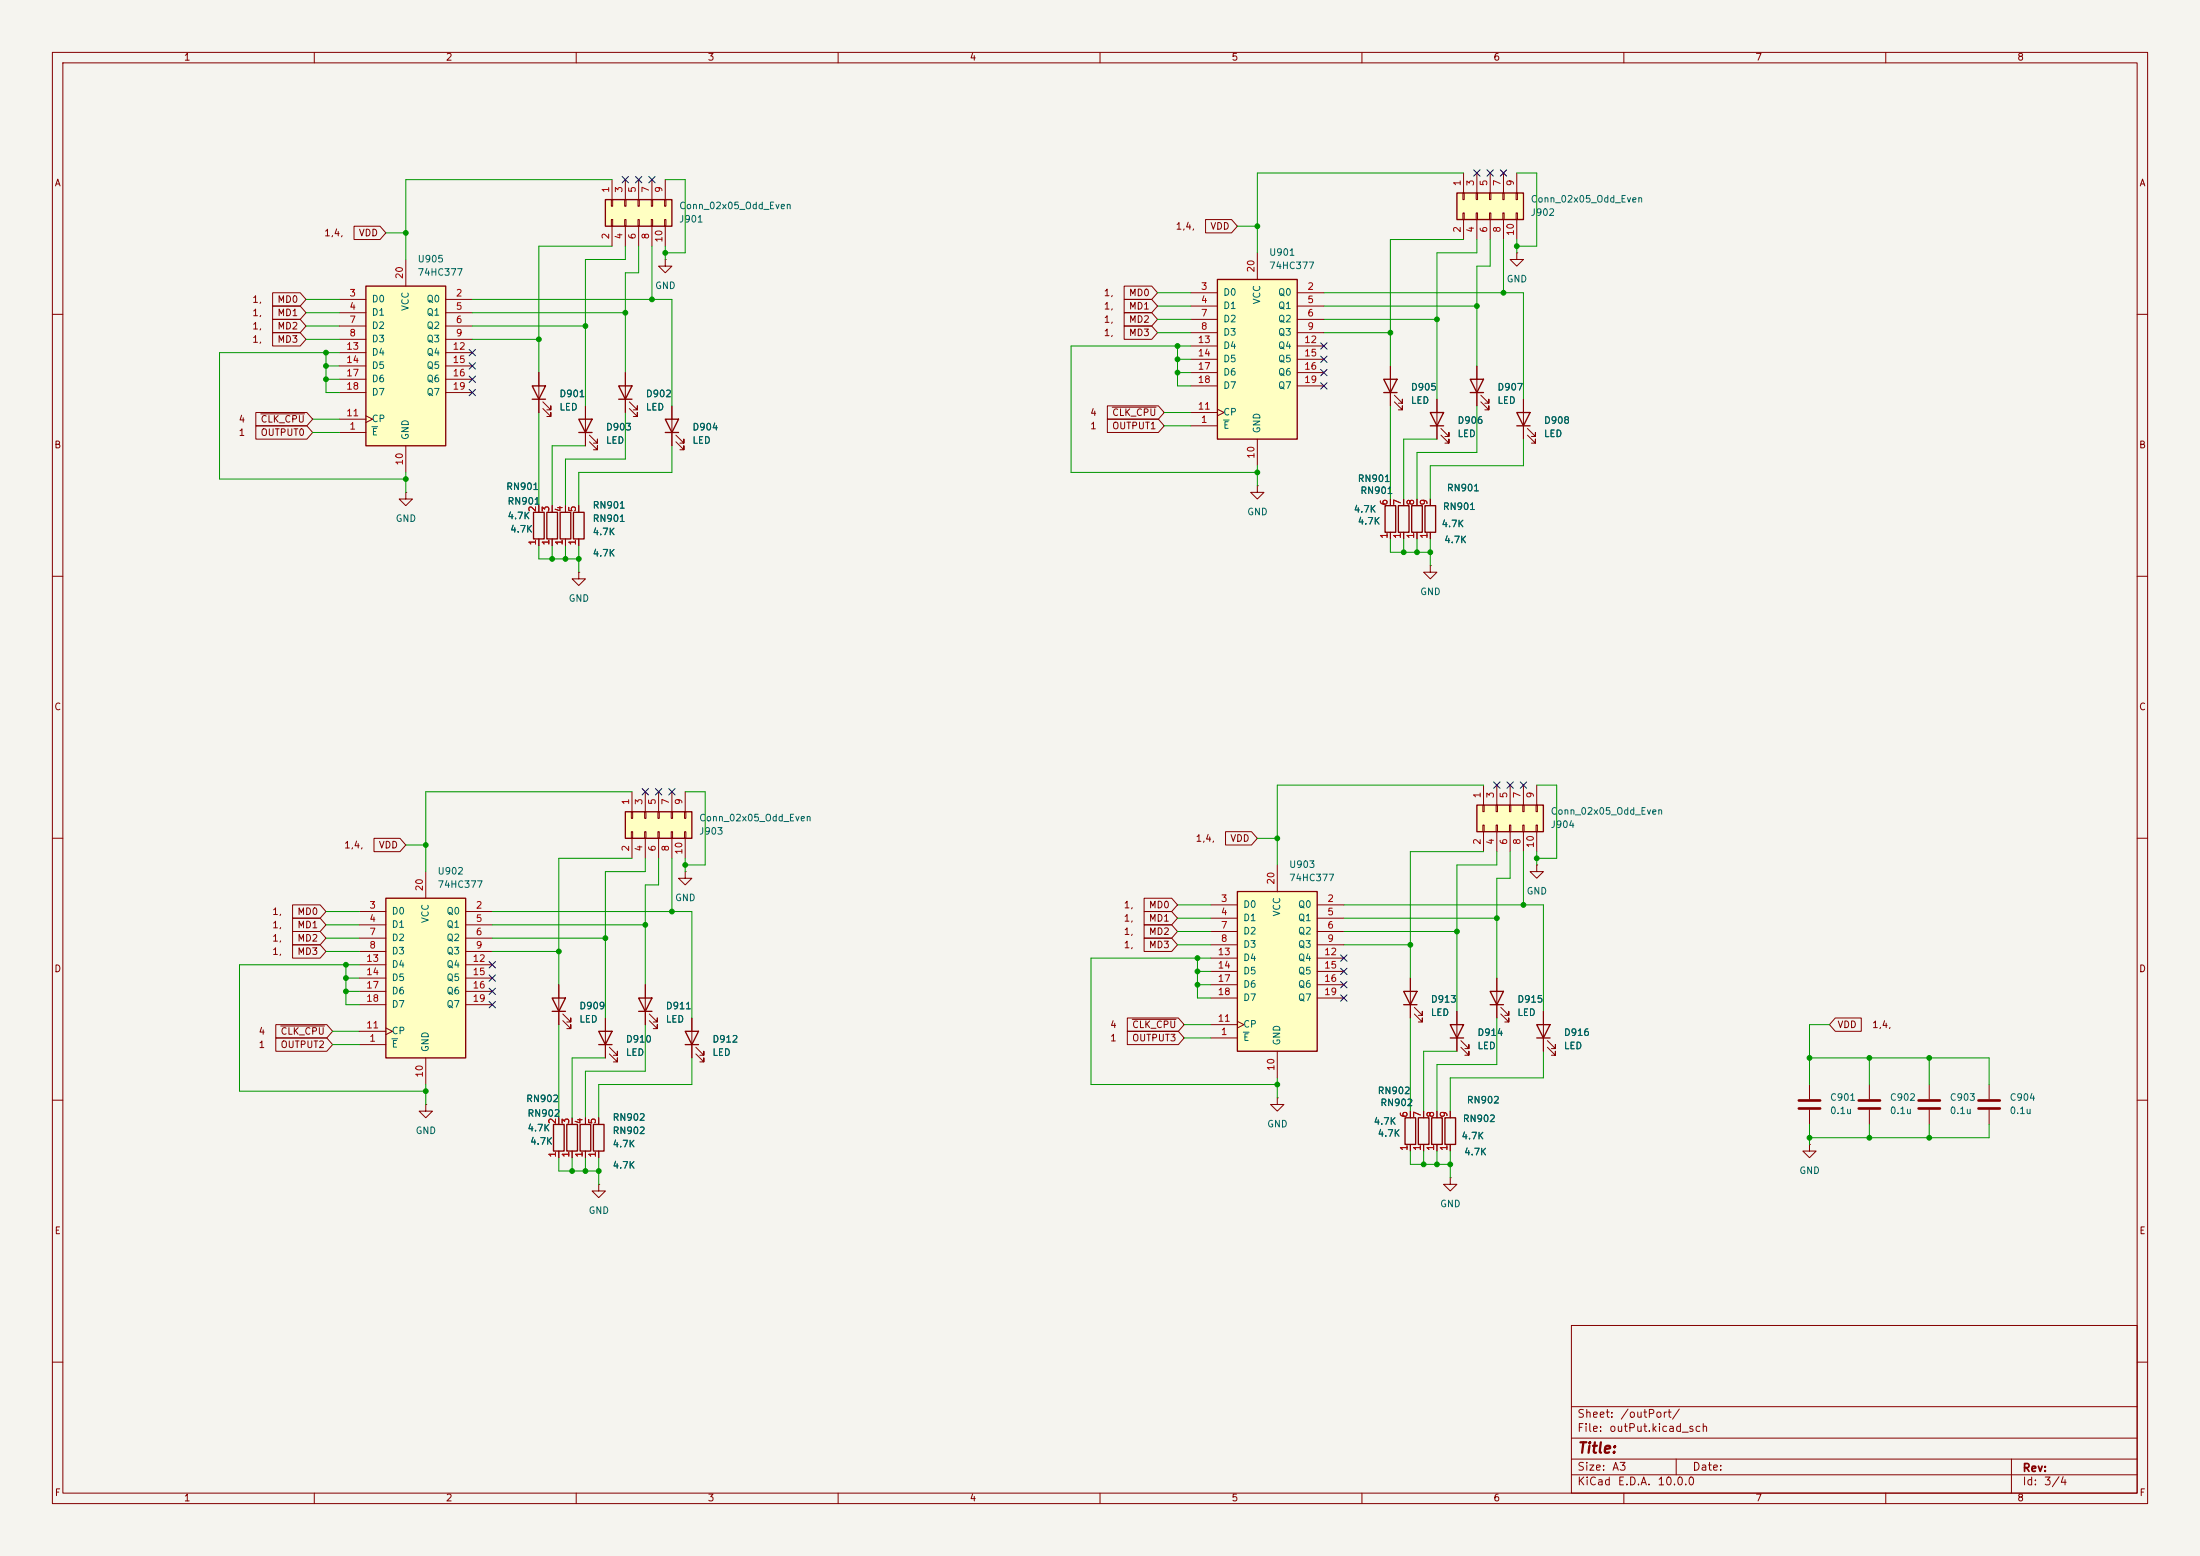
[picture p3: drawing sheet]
<svg xmlns="http://www.w3.org/2000/svg" width="420mm" height="297mm" viewBox="0 0 420 297" stroke-linecap="round" stroke-linejoin="round" font-family="sans-serif">
<path d="M0 0h420v297h-420z" fill="#f5f4ef" stroke="#f5f4ef" stroke-width=".19"/>
<g fill="none" stroke="#840000" stroke-width=".19">
<path d="M10 10h400v277h-400zM12 12h396v273h-396zM60 10v2M110 10v2M160 10v2M210 10v2M260 10v2M310 10v2M360 10v2M10 60h2M274.3 76.2v7.6M281.9 69.9v7.6"/>
<path d="M282.7 76.7l1.5 1.5v-.7v.7h-.7M282.7 75.4l1.5 1.6v-.8v.8h-.7M290.8 76.2v7.6M408 60h2M102.9 96.5v1.3M105.4 96.5v1.3M240 92.7v1.3h-1.2l1.2 1.3 1.3-1.3h-1.3M240 92.7h.1M270.5 95.3v1.2M273 95.3v1.2M275.1 83.1l1.5 1.5v-.8v.8h-.8M275.1 81.8l1.5 1.5v-.7v.7h-.8"/>
<path d="M291.6 83.1l1.5 1.5v-.8v.8h-.7M291.6 81.8l1.5 1.5v-.7v.7h-.7M10 110h2M102.9 102.9v1.2M105.4 102.9v1.2M270.5 101.6v1.3M273 101.6v1.3M408 110h2M10 160h2M408 160h2M293.4 165.1v1.3h-1.3l1.3 1.2 1.2-1.2h-1.2M293.4 165.1h.1"/>
<path d="M269.2 186.7v7.6M270 193.5l1.5 1.6v-.8v.8h-.7M270 192.3l1.5 1.5v-.8v.8h-.7M10 210h2M81.3 210.8v1.3h-1.3l1.3 1.3 1.2-1.3h-1.2M81.3 210.8h.1M269.2 212.1v1.3M269.2 218.4v1.3M271.8 212.1v1.3M271.8 218.4v1.3M345.4 207v2.8M345.4 211.8v2.8"/>
<path d="M379.7 207v2.8M379.7 211.8v2.8M408 210h2M300 253h108v32h-108zM10 260h2M300 278.5h108M300 274.5h108M300 268.5h108M320 278.5v3M384 278.5v6.5M408 260h2M60 285v2"/>
<path d="M110 285v2M160 285v2M210 285v2M260 285v2M300 281.5h108M310 285v2M360 285v2"/>
</g>
<path d="M343.4 211.6h4.1M343.4 210.1h4.1M377.7 211.6h4.1M377.7 210.1h4.1" fill="none" stroke="#840000" stroke-width=".51"/>
<g fill="none" stroke="#840000" stroke-width=".25">
<path d="M273 78.7h2.6l-1.3 2.6zM280.7 72.4h2.5l-1.3 2.5zM280.7 74.9h2.5M289.6 78.7h2.5l-1.3 2.6zM101.9 97.8h2v5.1h-2zM104.4 97.8h2v5.1h-2zM269.5 96.5h2v5.1h-2zM272 96.5h2.1v5.1h-2.1zM273 81.3h2.6M289.6 81.3h2.5M268 189.2h2.5l-1.3 2.6zM268 191.8h2.5"/>
<path d="M268.2 213.4h2.1v5h-2.1zM270.8 213.4h2v5h-2z"/>
</g>
<path d="M236.2 170.2h15.3v30.5h-15.3z" fill="#ffffc2"/>
<path d="M236.2 170.2h15.3v30.5h-15.3z" fill="none" stroke="#840000" stroke-width=".25"/>
<g fill="none" stroke="#840000" stroke-width=".19">
<path d="M231.1 172.7h5.1M231.1 175.3h5.1M231.1 177.8h5.1M243.8 165.1v5.1M251.5 172.7h5M251.5 175.3h5M251.5 177.8h5M231.1 198.1h5.1M231.1 180.3h5.1M231.1 195.6h5.1M231.1 182.9h5.1M231.1 185.4h5.1"/>
<path d="M231.1 188h5.1M231.1 190.5h5.1M236.2 194.9l1.3 .7-1.3 .6M251.5 180.3h5M251.5 182.9h5M251.5 185.4h5M251.5 188h5M251.5 190.5h5M243.8 209.6v1.2h-1.2l1.2 1.3 1.3-1.3h-1.3M243.8 209.6h.1M243.8 200.7v5"/>
</g>
<path d="M237.4 197h1.1" fill="none" stroke="#006464" stroke-width=".19"/>
<path d="M232.4 53.3h15.2v30.5h-15.2z" fill="#ffffc2"/>
<path d="M232.4 53.3h15.2v30.5h-15.2z" fill="none" stroke="#840000" stroke-width=".25"/>
<g fill="none" stroke="#840000" stroke-width=".19">
<path d="M227.3 55.9h5.1M227.3 58.4h5.1M240 48.3v5M247.6 55.9h5.1M247.6 58.4h5.1M227.3 61h5.1M227.3 63.5h5.1M227.3 78.7h5.1M227.3 66h5.1M227.3 68.6h5.1M227.3 71.1h5.1M227.3 73.7h5.1"/>
<path d="M232.4 78.1l1.3 .6-1.3 .7M247.6 61h5.1M247.6 63.5h5.1M247.6 66h5.1M247.6 68.6h5.1M247.6 71.1h5.1M247.6 73.7h5.1M227.3 81.3h5.1M240 83.8v5.1"/>
</g>
<path d="M233.6 80.2h1.1" fill="none" stroke="#006464" stroke-width=".19"/>
<path d="M73.7 171.5h15.2v30.4h-15.2z" fill="#ffffc2"/>
<path d="M264.2 72.4h2.5l-1.3 2.5zM264.2 74.9h2.5M264.4 96.5h2v5.1h-2zM267 96.5h2v5.1h-2zM73.7 171.5h15.2v30.4h-15.2zM130.8 196.9h2.5l-1.2 2.5zM130.8 199.4h2.5M284.5 189.2h2.5l-1.3 2.6zM284.5 191.8h2.5" fill="none" stroke="#840000" stroke-width=".25"/>
<g fill="none" stroke="#840000" stroke-width=".19">
<path d="M127 49.5v1.3h-1.3l1.3 1.3 1.3-1.3h-1.3M127 49.5h.1M289.6 48.3v1.2h-1.3l1.3 1.3 1.2-1.3h-1.2M289.6 48.3h.1M265.4 69.9v7.6M266.2 76.7l1.5 1.5v-.7v.7h-.7M266.2 75.4l1.5 1.6v-.8v.8h-.7M265.4 95.3v1.2M268 95.3v1.2M265.4 101.6v1.3M268 101.6v1.3M68.6 174h5.1"/>
<path d="M68.6 176.5h5.1M68.6 179.1h5.1M81.3 166.4v5.1M88.9 174h5.1M88.9 176.5h5.1M88.9 179.1h5.1M68.6 199.4h5.1M68.6 181.6h5.1M68.6 196.9h5.1M68.6 184.2h5.1M68.6 186.7h5.1M68.6 189.2h5.1"/>
<path d="M68.6 191.8h5.1M73.7 196.2l1.2 .7-1.2 .6M88.9 181.6h5.1M88.9 184.2h5.1M88.9 186.7h5.1M88.9 189.2h5.1M88.9 191.8h5.1M132.1 194.3v7.6M132.8 199.9l1.6 1.5v-.7v.7h-.8M285.7 186.7v7.6M286.5 193.5l1.5 1.6v-.8v.8h-.7M286.5 192.3l1.5 1.5v-.8v.8h-.7"/>
<path d="M81.3 201.9v5.1M132.8 201.2l1.6 1.5v-.8v.8h-.8M356.9 207v2.8M356.9 211.8v2.8"/>
</g>
<path d="M74.8 198.3h1.1" fill="none" stroke="#006464" stroke-width=".19"/>
<path d="M354.8 211.6h4.1M354.8 210.1h4.1" fill="none" stroke="#840000" stroke-width=".51"/>
<path d="M281.9 153.7h12.7v5.1h-12.7z" fill="#ffffc2"/>
<path d="M281.9 153.7h12.7v5.1h-12.7z" fill="none" stroke="#840000" stroke-width=".25"/>
<g fill="none" stroke="#840000" stroke-width=".19">
<path d="M273 108v1.2h-1.2l1.2 1.3 1.3-1.3h-1.3M273 108h.1M283.1 153.7h.2v1.2h-.2zM283.1 157.5h.2v1.3h-.2zM283.2 149.9v3.8M283.2 158.8v3.8M285.6 153.7h.3v1.2h-.3zM285.6 157.5h.3v1.3h-.3zM285.7 149.9v3.8M285.7 158.8v3.8M288.2 153.7h.2v1.2h-.2zM288.2 157.5h.2v1.3h-.2z"/>
<path d="M288.3 149.9v3.8M288.3 158.8v3.8M290.7 153.7h.3v1.2h-.3zM290.7 157.5h.3v1.3h-.3zM290.8 149.9v3.8M290.8 158.8v3.8M293.2 153.7h.3v1.2h-.3zM293.2 157.5h.3v1.3h-.3zM293.4 149.9v3.8M293.4 158.8v3.8"/>
</g>
<path d="M278.1 36.8h12.7v5.1h-12.7z" fill="#ffffc2"/>
<path d="M278.1 36.8h12.7v5.1h-12.7z" fill="none" stroke="#840000" stroke-width=".25"/>
<g fill="none" stroke="#840000" stroke-width=".19">
<path d="M279.3 36.8h.2v1.3h-.2zM279.4 33v3.8M281.8 36.8h.3v1.3h-.3zM281.9 33v3.8M284.4 36.8h.2v1.3h-.2zM284.5 33v3.8M286.9 36.8h.2v1.3h-.2zM287 33v3.8M289.4 36.8h.3v1.3h-.3zM289.6 33v3.8M279.3 40.6h.2v1.3h-.2zM279.4 41.9v3.8"/>
<path d="M281.8 40.6h.3v1.3h-.3zM281.9 41.9v3.8M284.4 40.6h.2v1.3h-.2zM284.5 41.9v3.8M286.9 40.6h.2v1.3h-.2zM287 41.9v3.8M289.4 40.6h.3v1.3h-.3zM289.6 41.9v3.8M276.9 224.8v1.3h-1.3l1.3 1.2 1.2-1.2h-1.2M276.9 224.8h.1"/>
</g>
<path d="M115.6 38.1h12.7v5.1h-12.7z" fill="#ffffc2"/>
<path d="M115.6 38.1h12.7v5.1h-12.7zM293.4 195.6h2.5l-1.3 2.5zM293.4 198.1h2.5" fill="none" stroke="#840000" stroke-width=".25"/>
<g fill="none" stroke="#840000" stroke-width=".19">
<path d="M116.7 38.1h.3v1.3h-.3zM116.8 34.3v3.8M119.3 38.1h.2v1.3h-.2zM119.4 34.3v3.8M121.8 38.1h.2v1.3h-.2zM121.9 34.3v3.8M124.3 38.1h.3v1.3h-.3zM124.5 34.3v3.8M126.9 38.1h.2v1.3h-.2zM127 34.3v3.8M116.7 41.9h.3v1.3h-.3zM116.8 43.2v3.8"/>
<path d="M119.3 41.9h.2v1.3h-.2zM119.4 43.2v3.8M121.8 41.9h.2v1.3h-.2zM121.9 43.2v3.8M124.3 41.9h.3v1.3h-.3zM124.5 43.2v3.8M126.9 41.9h.2v1.3h-.2zM127 43.2v3.8M77.5 94v1.3h-1.3l1.3 1.2 1.2-1.2h-1.2M77.5 94h.1M294.6 193v7.7M295.4 199.9l1.5 1.5v-.7v.7h-.7"/>
<path d="M295.4 198.6l1.5 1.6v-.8v.8h-.7M345.4 218.4v1.3h1.3l-1.3 1.3-1.2-1.3h1.2M345.4 218.4h.1M368.3 207v2.8M368.3 211.8v2.8"/>
</g>
<path d="M366.3 211.6h4M366.3 210.1h4" fill="none" stroke="#840000" stroke-width=".51"/>
<path d="M119.4 154.9h12.7v5.1h-12.7z" fill="#ffffc2"/>
<path d="M119.4 154.9h12.7v5.1h-12.7zM276.9 195.6h2.5l-1.3 2.5zM276.9 198.1h2.5M273.3 213.4h2v5h-2zM275.8 213.4h2.1v5h-2.1z" fill="none" stroke="#840000" stroke-width=".25"/>
<g fill="none" stroke="#840000" stroke-width=".19">
<path d="M120.5 154.9h.3v1.3h-.3zM120.5 158.8h.3v1.2h-.3zM120.6 151.1v3.8M123.1 154.9h.2v1.3h-.2zM123.1 158.8h.2v1.2h-.2zM123.2 151.1v3.8M125.6 154.9h.3v1.3h-.3zM125.6 158.8h.3v1.2h-.3zM125.7 151.1v3.8M128.1 154.9h.3v1.3h-.3zM128.1 158.8h.3v1.2h-.3zM128.3 151.1v3.8"/>
<path d="M130.7 154.9h.2v1.3h-.2zM130.7 158.8h.2v1.2h-.2zM130.8 151.1v3.8M120.6 160v3.8M123.2 160v3.8M125.7 160v3.8M128.3 160v3.8M130.8 160v3.8M278.1 193v7.7M278.9 199.9l1.5 1.5v-.7v.7h-.7M278.9 198.6l1.5 1.6v-.8v.8h-.7M274.3 212.1v1.3"/>
<path d="M274.3 218.4v1.3M276.9 212.1v1.3M276.9 218.4v1.3"/>
</g>
<path d="M69.8 54.6h15.3v30.5h-15.3z" fill="#ffffc2"/>
<g fill="none" stroke="#840000" stroke-width=".25">
<path d="M69.8 54.6h15.3v30.5h-15.3zM101.6 73.7h2.5l-1.2 2.5zM101.6 76.2h2.5M118.1 73.7h2.5l-1.2 2.5zM118.1 76.2h2.5M106.9 97.8h2.1v5.1h-2.1zM109.5 97.8h2v5.1h-2zM110.5 80h2.5l-1.2 2.6zM110.5 82.6h2.5M127 80h2.5l-1.2 2.6zM127 82.6h2.5M105.4 190.5h2.5l-1.2 2.5z"/>
<path d="M105.4 193h2.5M114.3 196.9h2.5l-1.2 2.5zM114.3 199.4h2.5M121.9 190.5h2.6l-1.3 2.5zM121.9 193h2.6M105.7 214.6h2v5.1h-2zM108.2 214.6h2v5.1h-2zM110.7 214.6h2.1v5.1h-2.1zM113.3 214.6h2v5.1h-2z"/>
</g>
<g fill="none" stroke="#840000" stroke-width=".19">
<path d="M52 55.9h5.3l1.1 1.3-1.1 1.2h-5.3zM52 58.4h5.3l1.1 1.3-1.1 1.3h-5.3zM64.8 57.2h5M64.8 59.7h5M67.6 43.2h4.9l1.2 1.3-1.2 1.2h-4.9zM77.5 49.5v5.1M85.1 57.2h5.1M85.1 59.7h5.1M214.6 59.7h5.3l1.1 1.3-1.1 1.2h-5.3zM214.6 57.1h5.3l1.1 1.3-1.1 1.3h-5.3zM214.6 54.6h5.3l1.1 1.3-1.1 1.3h-5.3zM230.1 41.9h5l1.1 1.3-1.1 1.3h-5z"/>
<path d="M48.8 78.7h9.8l1.1 1.3-1.1 1.3h-9.8zM49.8 79h8.3M52 63.5h5.3l1.1 1.3-1.1 1.2h-5.3zM52 61h5.3l1.1 1.2-1.1 1.3h-5.3zM64.8 62.2h5M64.8 64.8h5M64.8 67.3h5M64.8 69.9h5M64.8 72.4h5M64.8 74.9h5M69.8 79.4l1.3 .6-1.3 .6M85.1 62.2h5.1"/>
<path d="M85.1 64.8h5.1M85.1 67.3h5.1M85.1 69.9h5.1M85.1 72.4h5.1M85.1 74.9h5.1M102.9 71.1v7.6M103.6 78l1.6 1.5v-.8v.8h-.8M103.6 76.7l1.6 1.5v-.7v.7h-.8M111.8 77.5v7.6M119.4 71.1v7.6M120.1 78l1.6 1.5v-.8v.8h-.8M120.1 76.7l1.6 1.5v-.7v.7h-.8"/>
<path d="M128.3 77.5v7.6M211.4 77.5h9.7l1.1 1.2-1.1 1.3h-9.7zM212.3 77.7h8.4M214.6 62.2h5.3l1.1 1.3-1.1 1.3h-5.3zM265.4 69.9v2.5M265.4 74.9v2.6M274.3 76.2v2.5M281.9 69.9v2.5M281.9 74.9v2.6M290.8 76.2v2.5M48.8 81.3h9.8l1.1 1.3-1.1 1.2h-9.8zM64.8 82.6h5"/>
<path d="M64.8 80h5M77.5 85.1v5.1M102.9 96.5v1.3M105.4 96.5v1.3M107.9 96.5v1.3M110.5 96.5v1.3M112.5 84.3l1.5 1.6v-.8v.8h-.7M112.5 83.1l1.5 1.5v-.8v.8h-.7M129 84.3l1.6 1.6v-.8v.8h-.8M129 83.1l1.6 1.5v-.8v.8h-.8M211.4 80h9.7l1.1 1.3-1.1 1.3h-9.7zM265.4 95.3v1.2"/>
<path d="M268 95.3v1.2M270.5 95.3v1.2M273 95.3v1.2M274.3 81.3v2.5M290.8 81.3v2.5M102.9 102.9v1.2M105.4 102.9v1.2M107.9 102.9v1.2M110.5 109.2v1.3h-1.3l1.3 1.3 1.3-1.3h-1.3M110.5 109.2h.1M110.5 102.9v1.2M265.4 101.6v1.3"/>
<path d="M268 101.6v1.3M270.5 101.6v1.3M273 101.6v1.3M234 158.7h4.9l1.1 1.3-1.1 1.3h-4.9zM55.9 177.8h5.2l1.1 1.3-1.1 1.2h-5.2zM55.9 172.7h5.2l1.1 1.3-1.1 1.3h-5.2zM55.9 175.3h5.2l1.1 1.2-1.1 1.3h-5.2zM71.4 160h5l1.1 1.3-1.1 1.3h-5zM130.8 166.4v1.2h-1.3l1.3 1.3 1.3-1.3h-1.3M130.8 166.4h.1M218.4 171.4h5.3l1.1 1.3-1.1 1.3h-5.3zM218.4 179.1h5.3l1.1 1.2-1.1 1.3h-5.3z"/>
<path d="M218.4 174h5.3l1.1 1.3-1.1 1.2h-5.3zM218.4 176.5h5.3l1.1 1.3-1.1 1.3h-5.3zM52.6 198.1h9.8l1.1 1.3-1.1 1.3h-9.8zM52.6 195.6h9.8l1.1 1.3-1.1 1.2h-9.8zM53.6 195.8h8.3M55.9 180.3h5.2l1.1 1.3-1.1 1.3h-5.2zM106.7 188v7.6M107.4 194.8l1.6 1.5v-.7v.7h-.8M107.4 193.5l1.6 1.6v-.8v.8h-.8M115.6 194.3v7.6M116.3 199.9l1.6 1.5v-.7v.7h-.8M123.2 188v7.6"/>
<path d="M124 194.8l1.5 1.5v-.7v.7h-.8M124 193.5l1.5 1.6v-.8v.8h-.8M132.1 194.3v2.6M132.1 199.4v2.5M215.2 196.8h9.7l1.2 1.3-1.2 1.3h-9.7zM215.2 194.3h9.7l1.2 1.3-1.2 1.3h-9.7zM216.1 194.6h8.4M269.2 186.7v2.5M269.2 191.8v2.5M278.1 193v2.6M278.1 198.1v2.6M285.7 186.7v2.5"/>
<path d="M285.7 191.8v2.5M294.6 193v2.6M294.6 198.1v2.6M350.4 194.3h4.9v2.6h-4.9l-1.2-1.3zM106.7 213.4v1.2M106.7 219.7v1.3M109.2 213.4v1.2M109.2 219.7v1.3M111.8 213.4v1.2M111.8 219.7v1.3M114.3 213.4v1.2M114.3 219.7v1.3"/>
<path d="M116.3 201.2l1.6 1.5v-.8v.8h-.8M269.2 212.1v1.3M269.2 218.4v1.3M271.8 212.1v1.3M271.8 218.4v1.3M274.3 212.1v1.3M274.3 218.4v1.3M276.9 212.1v1.3M276.9 218.4v1.3M114.3 226.1v1.2h-1.3l1.3 1.3 1.3-1.3h-1.3M114.3 226.1h.1"/>
</g>
<path d="M71 81.4h1.1" fill="none" stroke="#006464" stroke-width=".19"/>
<g fill="none" stroke="#009600" stroke-width=".19">
<path d="M116.8 34.3h-39.3v15.2M127 34.3h3.8v14h-3.8M279.4 33h-39.4v15.3M289.6 33h3.8v14h-3.8M58.4 57.2h6.4M58.4 59.7h6.4M73.7 44.5h3.8M90.2 57.2h38.1v20.3M90.2 59.7h29.2M116.8 47h-13.9v24.1M119.4 47v2.5h-7.6v28M121.9 47v5.1h-2.5v19"/>
<path d="M124.5 47v10.2M127 47v2.5M221 55.9h6.3M221 58.4h6.3M236.2 43.2h3.8M252.7 55.9h38.1v20.3M252.7 58.4h29.2M279.4 45.7h-14v24.2M281.9 45.7v2.6h-7.6v27.9M284.5 45.7v5.1h-2.6v19.1M287 45.7v10.2M289.6 45.7v2.6"/>
<path d="M58.4 62.2h6.4M58.4 64.8h6.4M62.2 67.3v7.6h2.6M62.2 72.4h2.6M62.2 69.9h2.6M64.8 67.3h-22.9v24.1h35.6M90.2 62.2h21.6M90.2 64.8h12.7M102.9 78.7v17.8M119.4 78.7v8.9h-11.5v8.9M221 61h6.3M221 63.5h6.3"/>
<path d="M222.2 78.7h5.1M224.8 66v7.7h2.5M224.8 68.6h2.5M224.8 71.1h2.5M227.3 66h-22.8v24.2h35.5M252.7 61h21.6M252.7 63.5h12.7M265.4 77.5v17.8M281.9 77.5v8.9h-11.4v8.9M59.7 80h5.1M59.7 82.6h5.1M77.5 90.2v3.8"/>
<path d="M111.8 85.1h-6.4v11.4M128.3 85.1v5.1h-17.8v6.3M222.2 81.3h5.1M240 88.9v3.8M274.3 83.8h-6.3v11.5M290.8 83.8v5.1h-17.8v6.4M102.9 104.1v2.6h7.6M105.4 104.1v2.6M107.9 104.1v2.6M110.5 104.1v5.1M265.4 102.9v2.5h7.6M268 102.9v2.5"/>
<path d="M270.5 102.9v2.5M273 102.9v5.1M120.6 151.1h-39.3v15.3M130.8 151.1h3.8v14h-3.8M283.2 149.9h-39.4v15.2M293.4 149.9h3.8v13.9h-3.8M62.2 174h6.4M62.2 176.5h6.4M62.2 179.1h6.4M77.5 161.3h3.8M94 174h38.1v20.3M94 176.5h29.2"/>
<path d="M94 179.1h21.6M120.6 163.8h-13.9v24.2M123.2 163.8v2.6h-7.6v27.9M125.7 163.8v5.1h-2.5v19.1M128.3 163.8v10.2M130.8 163.8v2.6M224.8 175.3h6.3M224.8 177.8h6.3M224.8 172.7h6.3M240 160h3.8M256.5 175.3h29.2M256.5 177.8h21.6"/>
<path d="M256.5 172.7h38.1v20.3M283.2 162.6h-14v24.1M285.7 162.6v2.5h-7.6v27.9M288.3 162.6v5h-2.6v19.1M290.8 162.6v10.1M293.4 162.6v2.5M62.2 181.6h6.4M63.5 196.9h5.1M63.5 199.4h5.1M66 184.2v7.6h2.6M66 186.7h2.6M66 189.2h2.6"/>
<path d="M68.6 184.2h-22.9v24.1h35.6M94 181.6h12.7M106.7 195.6v17.8M123.2 195.6v8.9h-11.4v8.9M224.8 180.3h6.3M226.1 195.6h5M226.1 198.1h5M228.6 182.9v7.6h2.5M228.6 188h2.5M228.6 185.4h2.5M231.1 182.9h-22.8v24.1h35.5M256.5 180.3h12.7"/>
<path d="M269.2 194.3v17.8M285.7 194.3v8.9h-11.4v8.9M349.2 195.6h-3.8v11.4M81.3 207v3.8M115.6 201.9h-6.4v11.5M132.1 201.9v5.1h-17.8v6.4M243.8 205.7v3.9M269.2 219.7v2.5h7.7M271.8 219.7v2.5M274.3 219.7v2.5M276.9 219.7v5.1M278.1 200.7h-6.3v11.4"/>
<path d="M294.6 200.7v5h-17.7v6.4M345.4 214.6v3.8M345.4 201.9h34.3v5.1M356.9 201.9v5.1M356.9 214.6v2.6M368.3 201.9v5.1M368.3 214.6v2.6M379.7 214.6v2.6h-34.3M106.7 221v2.5h7.6M109.2 221v2.5M111.8 221v2.5M114.3 221v5.1"/>
</g>
<g fill="none" stroke="#000084" stroke-width=".19">
<path d="M118.8 33.7l1.2 1.2M120 33.7l-1.2 1.2M121.3 33.7l1.2 1.2M122.5 33.7l-1.2 1.2M123.9 33.7l1.2 1.2M125.1 33.7l-1.2 1.2M281.3 32.4l1.2 1.2M282.5 32.4l-1.2 1.2M283.9 32.4l1.2 1.2M285.1 32.4l-1.2 1.2M286.4 32.4l1.2 1.2M287.6 32.4l-1.2 1.2"/>
<path d="M89.6 66.7l1.2 1.2M89.6 74.3l1.2 1.2M89.6 71.8l1.2 1.2M89.6 69.2l1.2 1.3M90.8 66.7l-1.2 1.2M90.8 74.3l-1.2 1.2M90.8 71.8l-1.2 1.2M90.8 69.2l-1.2 1.3M252.1 73.1l1.2 1.2M252.1 65.4l1.2 1.2M252.1 68l1.2 1.2M252.1 70.5l1.2 1.2"/>
<path d="M253.3 73.1l-1.2 1.2M253.3 65.4l-1.2 1.2M253.3 68l-1.2 1.2M253.3 70.5l-1.2 1.2M122.6 150.5l1.2 1.2M123.8 150.5l-1.2 1.2M125.1 150.5l1.2 1.2M126.3 150.5l-1.2 1.2M127.7 150.5l1.2 1.2M128.9 150.5l-1.2 1.2M285.1 149.3l1.3 1.2M286.4 149.3l-1.3 1.2"/>
<path d="M287.7 149.3l1.2 1.2M288.9 149.3l-1.2 1.2M290.2 149.3l1.2 1.2M291.4 149.3l-1.2 1.2M93.4 191.2l1.2 1.2M93.4 183.5l1.2 1.3M93.4 186.1l1.2 1.2M93.4 188.6l1.2 1.2M94.6 191.2l-1.2 1.2M94.6 183.5l-1.2 1.3M94.6 186.1l-1.2 1.2M94.6 188.6l-1.2 1.2"/>
<path d="M255.9 189.9l1.2 1.2M255.9 182.3l1.2 1.2M255.9 187.4l1.2 1.2M255.9 184.8l1.2 1.2M257.1 189.9l-1.2 1.2M257.1 182.3l-1.2 1.2M257.1 187.4l-1.2 1.2M257.1 184.8l-1.2 1.2"/>
</g>
<g fill="#009600" stroke="#009600" stroke-width=".19">
<circle cx="270.5" cy="105.4" r=".46"/>
<circle cx="268" cy="105.4" r=".46"/>
<circle cx="265.4" cy="63.5" r=".46"/>
<circle cx="240" cy="90.2" r=".46"/>
<circle cx="273" cy="105.4" r=".46"/>
<circle cx="290.8" cy="172.7" r=".46"/>
<circle cx="269.2" cy="180.3" r=".46"/>
<circle cx="278.1" cy="177.8" r=".46"/>
<circle cx="243.8" cy="207" r=".46"/>
<circle cx="285.7" cy="175.3" r=".46"/>
<circle cx="293.4" cy="163.8" r=".46"/>
<circle cx="271.8" cy="222.2" r=".46"/>
<circle cx="274.3" cy="222.2" r=".46"/>
<circle cx="276.9" cy="222.2" r=".46"/>
<circle cx="240" cy="43.2" r=".46"/>
<circle cx="289.6" cy="47" r=".46"/>
<circle cx="281.9" cy="58.4" r=".46"/>
<circle cx="287" cy="55.9" r=".46"/>
<circle cx="274.3" cy="61" r=".46"/>
<circle cx="356.9" cy="217.2" r=".46"/>
<circle cx="356.9" cy="201.9" r=".46"/>
<circle cx="368.3" cy="217.2" r=".46"/>
<circle cx="368.3" cy="201.9" r=".46"/>
<circle cx="345.4" cy="201.9" r=".46"/>
<circle cx="345.4" cy="217.2" r=".46"/>
<circle cx="107.9" cy="106.7" r=".46"/>
<circle cx="110.5" cy="106.7" r=".46"/>
<circle cx="81.3" cy="161.3" r=".46"/>
<circle cx="105.4" cy="106.7" r=".46"/>
<circle cx="127" cy="48.3" r=".46"/>
<circle cx="77.5" cy="44.5" r=".46"/>
<circle cx="66" cy="186.7" r=".46"/>
<circle cx="66" cy="189.2" r=".46"/>
<circle cx="81.3" cy="208.3" r=".46"/>
<circle cx="66" cy="184.2" r=".46"/>
<circle cx="128.3" cy="174" r=".46"/>
<circle cx="130.8" cy="165.1" r=".46"/>
<circle cx="115.6" cy="179.1" r=".46"/>
<circle cx="123.2" cy="176.5" r=".46"/>
<circle cx="228.6" cy="188" r=".46"/>
<circle cx="77.5" cy="91.4" r=".46"/>
<circle cx="62.2" cy="69.9" r=".46"/>
<circle cx="62.2" cy="72.4" r=".46"/>
<circle cx="62.2" cy="67.3" r=".46"/>
<circle cx="111.8" cy="223.5" r=".46"/>
<circle cx="109.2" cy="223.5" r=".46"/>
<circle cx="106.7" cy="181.6" r=".46"/>
<circle cx="114.3" cy="223.5" r=".46"/>
<circle cx="243.8" cy="160" r=".46"/>
<circle cx="224.8" cy="66" r=".46"/>
<circle cx="228.6" cy="182.9" r=".46"/>
<circle cx="228.6" cy="185.4" r=".46"/>
<circle cx="224.8" cy="68.6" r=".46"/>
<circle cx="224.8" cy="71.1" r=".46"/>
<circle cx="111.8" cy="62.2" r=".46"/>
<circle cx="102.9" cy="64.8" r=".46"/>
<circle cx="124.5" cy="57.2" r=".46"/>
<circle cx="119.4" cy="59.7" r=".46"/>
</g>
<text font-size="2" fill="#840000" x="301" y="277.9">Title:</text>
<g font-size="1.5" fill="#840000">
<text x="301" y="273.7">File:</text>
<text x="301" y="271">Sheet:</text>
<text x="307.1" y="273.7">outPut.kicad_sch</text>
<text x="309.2" y="271">/outPort/</text>
<text x="301" y="281.1">Size:</text>
<text x="307.6" y="281.1">A3</text>
<text x="323" y="281.1">Date:</text>
<text x="386" y="281.3">Rev:</text>
<text x="301" y="283.9">KiCad</text>
<text x="308.7" y="283.9">E.D.A.</text>
<text x="316.3" y="283.9">10.0.0</text>
<text x="386" y="283.9">Id:</text>
<text x="390.1" y="283.9">3/4</text>
</g>
<g font-size="1.3" fill="#840000">
<text x="35" y="11.9">1</text>
<text x="85" y="11.9">2</text>
<text x="135" y="11.9">3</text>
<text x="185" y="11.9">4</text>
<text x="235" y="11.9">5</text>
<text x="285" y="11.9">6</text>
<text x="335" y="11.9">7</text>
<text x="385" y="11.9">8</text>
<text x="10.3" y="35.9">A</text>
<text x="408.3" y="35.9">A</text>
<text x="61.8" y="45.4">1,4,</text>
<text x="68.4" y="45.4">VDD</text>
<text x="224.3" y="44.1">1,4,</text>
<text x="231" y="44.1">VDD</text>
<text x="48.1" y="58.1">1,</text>
<text x="52.9" y="58.1">MD0</text>
<text x="210.6" y="59.4">1,</text>
<text x="210.6" y="56.8">1,</text>
<text x="215.4" y="59.4">MD1</text>
<text x="215.4" y="56.8">MD0</text>
<text x="48.1" y="65.7">1,</text>
<text x="48.1" y="63.2">1,</text>
<text x="48.1" y="60.6">1,</text>
<text x="52.9" y="65.7">MD3</text>
<text x="52.9" y="63.2">MD2</text>
<text x="52.9" y="60.6">MD1</text>
<text x="210.6" y="64.5">1,</text>
<text x="210.6" y="61.9">1,</text>
<text x="215.4" y="64.5">MD3</text>
<text x="215.4" y="61.9">MD2</text>
<text x="45.5" y="81">4</text>
<text x="45.5" y="83.5">1</text>
<text x="49.7" y="81">CLK_CPU</text>
<text x="49.7" y="83.5">OUTPUT0</text>
<text x="208" y="82.2">1</text>
<text x="208" y="79.7">4</text>
<text x="212.2" y="82.2">OUTPUT1</text>
<text x="212.2" y="79.7">CLK_CPU</text>
<text x="10.3" y="85.9">B</text>
<text x="408.2" y="85.9">B</text>
<text x="10.3" y="135.9">C</text>
<text x="408.2" y="135.9">C</text>
<text x="228.2" y="161">1,4,</text>
<text x="234.8" y="161">VDD</text>
<text x="65.6" y="162.2">1,4,</text>
<text x="72.2" y="162.2">VDD</text>
<text x="214.4" y="173.7">1,</text>
<text x="219.2" y="173.7">MD0</text>
<text x="51.9" y="174.9">1,</text>
<text x="51.9" y="177.5">1,</text>
<text x="56.7" y="174.9">MD0</text>
<text x="56.7" y="177.5">MD1</text>
<text x="214.4" y="176.2">1,</text>
<text x="214.4" y="178.8">1,</text>
<text x="219.2" y="176.2">MD1</text>
<text x="219.2" y="178.8">MD2</text>
<text x="10.3" y="185.9">D</text>
<text x="51.9" y="180">1,</text>
<text x="51.9" y="182.6">1,</text>
<text x="56.7" y="180">MD2</text>
<text x="56.7" y="182.6">MD3</text>
<text x="214.4" y="181.3">1,</text>
<text x="219.2" y="181.3">MD3</text>
<text x="408.2" y="185.9">D</text>
<text x="49.3" y="197.8">4</text>
<text x="53.5" y="197.8">CLK_CPU</text>
<text x="211.8" y="196.5">4</text>
<text x="216" y="196.5">CLK_CPU</text>
<text x="350.7" y="196.5">VDD</text>
<text x="357.3" y="196.5">1,4,</text>
<text x="49.3" y="200.3">1</text>
<text x="53.5" y="200.3">OUTPUT2</text>
<text x="211.8" y="199.1">1</text>
<text x="216" y="199.1">OUTPUT3</text>
<text x="10.3" y="235.9">E</text>
<text x="408.3" y="235.9">E</text>
<text x="10.3" y="285.9">F</text>
<text x="35" y="286.9">1</text>
<text x="85" y="286.9">2</text>
<text x="135" y="286.9">3</text>
<text x="185" y="286.9">4</text>
<text x="235" y="286.9">5</text>
<text x="285" y="286.9">6</text>
<text x="335" y="286.9">7</text>
<text x="385" y="286.9">8</text>
<text x="408.3" y="285.9">F</text>
</g>
<g font-size="1.3" fill="#a90000">
<text x="279.1" y="35.6" transform="rotate(-90 279.1 35.6)">1</text>
<text x="281.7" y="35.6" transform="rotate(-90 281.7 35.6)">3</text>
<text x="284.2" y="35.6" transform="rotate(-90 284.2 35.6)">5</text>
<text x="286.8" y="35.6" transform="rotate(-90 286.8 35.6)">7</text>
<text x="289.3" y="35.6" transform="rotate(-90 289.3 35.6)">9</text>
<text x="116.6" y="36.9" transform="rotate(-90 116.6 36.9)">1</text>
<text x="119.1" y="36.9" transform="rotate(-90 119.1 36.9)">3</text>
<text x="121.7" y="36.9" transform="rotate(-90 121.7 36.9)">5</text>
<text x="124.2" y="36.9" transform="rotate(-90 124.2 36.9)">7</text>
<text x="126.7" y="36.9" transform="rotate(-90 126.7 36.9)">9</text>
<text x="116.6" y="45.8" transform="rotate(-90 116.6 45.8)">2</text>
<text x="119.1" y="45.8" transform="rotate(-90 119.1 45.8)">4</text>
<text x="121.7" y="45.8" transform="rotate(-90 121.7 45.8)">6</text>
<text x="124.2" y="45.8" transform="rotate(-90 124.2 45.8)">8</text>
<text x="126.7" y="46.4" transform="rotate(-90 126.7 46.4)">10</text>
<text x="279.1" y="44.5" transform="rotate(-90 279.1 44.5)">2</text>
<text x="281.7" y="44.5" transform="rotate(-90 281.7 44.5)">4</text>
<text x="284.2" y="44.5" transform="rotate(-90 284.2 44.5)">6</text>
<text x="286.8" y="44.5" transform="rotate(-90 286.8 44.5)">8</text>
<text x="289.3" y="45.1" transform="rotate(-90 289.3 45.1)">10</text>
<text x="77.2" y="53.4" transform="rotate(-90 77.2 53.4)">20</text>
<text x="239.8" y="52.1" transform="rotate(-90 239.8 52.1)">20</text>
<text x="66.6" y="56.9">3</text>
<text x="66.6" y="59.4">4</text>
<text x="86.9" y="56.9">2</text>
<text x="86.9" y="59.4">5</text>
<text x="229.2" y="55.6">3</text>
<text x="229.2" y="58.2">4</text>
<text x="249.5" y="55.6">2</text>
<text x="249.5" y="58.2">5</text>
<text x="66.6" y="62">7</text>
<text x="66.6" y="64.5">8</text>
<text x="86.9" y="62">6</text>
<text x="86.9" y="64.5">9</text>
<text x="228.6" y="65.8">13</text>
<text x="229.2" y="60.7">7</text>
<text x="229.2" y="63.2">8</text>
<text x="248.9" y="65.8">12</text>
<text x="249.5" y="60.7">6</text>
<text x="249.5" y="63.2">9</text>
<text x="66" y="67.1">13</text>
<text x="66" y="69.6">14</text>
<text x="86.3" y="67.1">12</text>
<text x="86.3" y="69.6">15</text>
<text x="228.6" y="68.3">14</text>
<text x="228.6" y="70.9">17</text>
<text x="248.9" y="68.3">15</text>
<text x="248.9" y="70.9">16</text>
<text x="66" y="72.1">17</text>
<text x="66" y="74.7">18</text>
<text x="86.3" y="72.1">16</text>
<text x="86.3" y="74.7">19</text>
<text x="228.6" y="73.4">18</text>
<text x="248.9" y="73.4">19</text>
<text x="66" y="79.8">11</text>
<text x="66.6" y="82.3">1</text>
<text x="228.6" y="78.5">11</text>
<text x="229.2" y="81">1</text>
<text x="77.2" y="88.9" transform="rotate(-90 77.2 88.9)">10</text>
<text x="239.8" y="87.7" transform="rotate(-90 239.8 87.7)">10</text>
<text x="102.6" y="97.9" transform="rotate(-90 102.6 97.9)">2</text>
<text x="105.2" y="97.9" transform="rotate(-90 105.2 97.9)">3</text>
<text x="107.7" y="97.9" transform="rotate(-90 107.7 97.9)">4</text>
<text x="110.2" y="97.9" transform="rotate(-90 110.2 97.9)">5</text>
<text x="265.2" y="96.6" transform="rotate(-90 265.2 96.6)">6</text>
<text x="267.7" y="96.6" transform="rotate(-90 267.7 96.6)">7</text>
<text x="270.3" y="96.6" transform="rotate(-90 270.3 96.6)">8</text>
<text x="272.8" y="96.6" transform="rotate(-90 272.8 96.6)">9</text>
<text x="102.6" y="104.2" transform="rotate(-90 102.6 104.2)">1</text>
<text x="105.2" y="104.2" transform="rotate(-90 105.2 104.2)">1</text>
<text x="107.7" y="104.2" transform="rotate(-90 107.7 104.2)">1</text>
<text x="110.2" y="104.2" transform="rotate(-90 110.2 104.2)">1</text>
<text x="265.2" y="102.9" transform="rotate(-90 265.2 102.9)">1</text>
<text x="267.7" y="102.9" transform="rotate(-90 267.7 102.9)">1</text>
<text x="270.3" y="102.9" transform="rotate(-90 270.3 102.9)">1</text>
<text x="272.8" y="102.9" transform="rotate(-90 272.8 102.9)">1</text>
<text x="120.4" y="153.7" transform="rotate(-90 120.4 153.7)">1</text>
<text x="122.9" y="153.7" transform="rotate(-90 122.9 153.7)">3</text>
<text x="125.5" y="153.7" transform="rotate(-90 125.5 153.7)">5</text>
<text x="128" y="153.7" transform="rotate(-90 128 153.7)">7</text>
<text x="130.6" y="153.7" transform="rotate(-90 130.6 153.7)">9</text>
<text x="283" y="152.5" transform="rotate(-90 283 152.5)">1</text>
<text x="285.5" y="152.5" transform="rotate(-90 285.5 152.5)">3</text>
<text x="288" y="152.5" transform="rotate(-90 288 152.5)">5</text>
<text x="290.6" y="152.5" transform="rotate(-90 290.6 152.5)">7</text>
<text x="293.1" y="152.5" transform="rotate(-90 293.1 152.5)">9</text>
<text x="283" y="161.4" transform="rotate(-90 283 161.4)">2</text>
<text x="285.5" y="161.4" transform="rotate(-90 285.5 161.4)">4</text>
<text x="288" y="161.4" transform="rotate(-90 288 161.4)">6</text>
<text x="290.6" y="161.4" transform="rotate(-90 290.6 161.4)">8</text>
<text x="293.1" y="162" transform="rotate(-90 293.1 162)">10</text>
<text x="120.4" y="162.6" transform="rotate(-90 120.4 162.6)">2</text>
<text x="122.9" y="162.6" transform="rotate(-90 122.9 162.6)">4</text>
<text x="125.5" y="162.6" transform="rotate(-90 125.5 162.6)">6</text>
<text x="128" y="162.6" transform="rotate(-90 128 162.6)">8</text>
<text x="130.6" y="163.2" transform="rotate(-90 130.6 163.2)">10</text>
<text x="70.4" y="173.7">3</text>
<text x="81" y="170.2" transform="rotate(-90 81 170.2)">20</text>
<text x="90.7" y="173.7">2</text>
<text x="233" y="172.5">3</text>
<text x="243.6" y="169" transform="rotate(-90 243.6 169)">20</text>
<text x="253.3" y="172.5">2</text>
<text x="70.4" y="176.3">4</text>
<text x="70.4" y="178.8">7</text>
<text x="90.7" y="176.3">5</text>
<text x="90.7" y="178.8">6</text>
<text x="233" y="175">4</text>
<text x="233" y="177.5">7</text>
<text x="253.3" y="175">5</text>
<text x="253.3" y="177.5">6</text>
<text x="69.8" y="183.9">13</text>
<text x="70.4" y="181.4">8</text>
<text x="90.1" y="183.9">12</text>
<text x="90.7" y="181.4">9</text>
<text x="232.4" y="182.6">13</text>
<text x="232.4" y="185.2">14</text>
<text x="233" y="180.1">8</text>
<text x="252.7" y="182.6">12</text>
<text x="252.7" y="185.2">15</text>
<text x="253.3" y="180.1">9</text>
<text x="69.8" y="186.4">14</text>
<text x="69.8" y="189">17</text>
<text x="69.8" y="191.5">18</text>
<text x="90.1" y="186.4">15</text>
<text x="90.1" y="189">16</text>
<text x="90.1" y="191.5">19</text>
<text x="232.4" y="187.7">17</text>
<text x="232.4" y="190.2">18</text>
<text x="252.7" y="187.7">16</text>
<text x="252.7" y="190.2">19</text>
<text x="69.8" y="196.6">11</text>
<text x="232.4" y="195.3">11</text>
<text x="233" y="197.9">1</text>
<text x="70.4" y="199.1">1</text>
<text x="81" y="205.8" transform="rotate(-90 81 205.8)">10</text>
<text x="243.6" y="204.5" transform="rotate(-90 243.6 204.5)">10</text>
<text x="106.4" y="214.7" transform="rotate(-90 106.4 214.7)">2</text>
<text x="109" y="214.7" transform="rotate(-90 109 214.7)">3</text>
<text x="111.5" y="214.7" transform="rotate(-90 111.5 214.7)">4</text>
<text x="114" y="214.7" transform="rotate(-90 114 214.7)">5</text>
<text x="269" y="213.4" transform="rotate(-90 269 213.4)">6</text>
<text x="271.5" y="213.4" transform="rotate(-90 271.5 213.4)">7</text>
<text x="274.1" y="213.4" transform="rotate(-90 274.1 213.4)">8</text>
<text x="276.6" y="213.4" transform="rotate(-90 276.6 213.4)">9</text>
<text x="106.4" y="221.1" transform="rotate(-90 106.4 221.1)">1</text>
<text x="109" y="221.1" transform="rotate(-90 109 221.1)">1</text>
<text x="111.5" y="221.1" transform="rotate(-90 111.5 221.1)">1</text>
<text x="114" y="221.1" transform="rotate(-90 114 221.1)">1</text>
<text x="269" y="219.8" transform="rotate(-90 269 219.8)">1</text>
<text x="271.5" y="219.8" transform="rotate(-90 271.5 219.8)">1</text>
<text x="274.1" y="219.8" transform="rotate(-90 274.1 219.8)">1</text>
<text x="276.6" y="219.8" transform="rotate(-90 276.6 219.8)">1</text>
</g>
<g font-size="1.3" fill="#006464">
<text x="129.5" y="40.2">Conn_02x05_Odd_Even</text>
<text x="292.1" y="41.5">J902</text>
<text x="292.1" y="39">Conn_02x05_Odd_Even</text>
<text x="129.5" y="42.8">J901</text>
<text x="79.6" y="50.4">U905</text>
<text x="79.6" y="52.9">74HC377</text>
<text x="242.2" y="49.1">U901</text>
<text x="242.2" y="51.7">74HC377</text>
<text x="70.9" y="58">D0</text>
<text x="78.3" y="59.5" transform="rotate(-90 78.3 59.5)">VCC</text>
<text x="81.3" y="58">Q0</text>
<text x="125" y="55.5">GND</text>
<text x="233.4" y="56.7">D0</text>
<text x="233.4" y="59.3">D1</text>
<text x="240.9" y="58.2" transform="rotate(-90 240.9 58.2)">VCC</text>
<text x="243.9" y="56.7">Q0</text>
<text x="243.9" y="59.3">Q1</text>
<text x="287.5" y="54.2">GND</text>
<text x="70.9" y="60.6">D1</text>
<text x="70.9" y="63.1">D2</text>
<text x="70.9" y="65.6">D3</text>
<text x="81.3" y="60.6">Q1</text>
<text x="81.3" y="63.1">Q2</text>
<text x="81.3" y="65.6">Q3</text>
<text x="233.4" y="61.8">D2</text>
<text x="233.4" y="64.4">D3</text>
<text x="243.9" y="61.8">Q2</text>
<text x="243.9" y="64.4">Q3</text>
<text x="70.9" y="68.2">D4</text>
<text x="70.9" y="70.7">D5</text>
<text x="81.3" y="68.2">Q4</text>
<text x="81.3" y="70.7">Q5</text>
<text x="233.4" y="66.9">D4</text>
<text x="233.4" y="69.4">D5</text>
<text x="233.4" y="72">D6</text>
<text x="243.9" y="66.9">Q4</text>
<text x="243.9" y="69.4">Q5</text>
<text x="243.9" y="72">Q6</text>
<text x="70.9" y="73.3">D6</text>
<text x="70.9" y="75.8">D7</text>
<text x="81.3" y="73.3">Q6</text>
<text x="81.3" y="75.8">Q7</text>
<text x="106.7" y="76.1">D901</text>
<text x="123.2" y="76.1">D902</text>
<text x="233.4" y="74.5">D7</text>
<text x="243.9" y="74.5">Q7</text>
<text x="269.2" y="74.8">D905</text>
<text x="269.2" y="77.4">LED</text>
<text x="285.8" y="74.8">D907</text>
<text x="285.8" y="77.4">LED</text>
<text x="70.9" y="83.4">E</text>
<text x="70.9" y="80.9">CP</text>
<text x="106.7" y="78.7">LED</text>
<text x="115.6" y="82.5">D903</text>
<text x="123.2" y="78.7">LED</text>
<text x="132.1" y="82.5">D904</text>
<text x="233.4" y="82.1">E</text>
<text x="233.4" y="79.6">CP</text>
<text x="240.9" y="82.8" transform="rotate(-90 240.9 82.8)">GND</text>
<text x="278.1" y="81.2">D906</text>
<text x="278.1" y="83.7">LED</text>
<text x="294.6" y="81.2">D908</text>
<text x="294.6" y="83.7">LED</text>
<text x="78.3" y="84.1" transform="rotate(-90 78.3 84.1)">GND</text>
<text x="115.6" y="85">LED</text>
<text x="132.1" y="85">LED</text>
<text x="96.5" y="93.8">RN901</text>
<text x="259.1" y="92.3">RN901</text>
<text x="259.6" y="94.6">RN901</text>
<text x="276.1" y="94.1">RN901</text>
<text x="75.4" y="99.9">GND</text>
<text x="96.8" y="99.4">4.7K</text>
<text x="96.8" y="96.6">RN901</text>
<text x="97.3" y="102">4.7K</text>
<text x="113" y="97.4">RN901</text>
<text x="113" y="99.9">RN901</text>
<text x="238" y="98.7">GND</text>
<text x="258.3" y="98.1">4.7K</text>
<text x="259.1" y="100.4">4.7K</text>
<text x="275.1" y="100.9">4.7K</text>
<text x="275.3" y="97.6">RN901</text>
<text x="113" y="106.5">4.7K</text>
<text x="113" y="102.5">4.7K</text>
<text x="275.6" y="104">4.7K</text>
<text x="271" y="113.9">GND</text>
<text x="108.5" y="115.2">GND</text>
<text x="295.9" y="155.8">Conn_02x05_Odd_Even</text>
<text x="133.4" y="159.6">J903</text>
<text x="133.4" y="157.1">Conn_02x05_Odd_Even</text>
<text x="295.9" y="158.3">J904</text>
<text x="83.4" y="167.2">U902</text>
<text x="246" y="166">U903</text>
<text x="83.4" y="169.8">74HC377</text>
<text x="128.8" y="172.3">GND</text>
<text x="237.2" y="173.6">D0</text>
<text x="246" y="168.5">74HC377</text>
<text x="247.7" y="173.6">Q0</text>
<text x="291.3" y="171">GND</text>
<text x="74.7" y="174.9">D0</text>
<text x="74.7" y="177.4">D1</text>
<text x="74.7" y="179.9">D2</text>
<text x="82.1" y="176.3" transform="rotate(-90 82.1 176.3)">VCC</text>
<text x="85.1" y="174.9">Q0</text>
<text x="85.1" y="177.4">Q1</text>
<text x="85.1" y="179.9">Q2</text>
<text x="237.2" y="176.1">D1</text>
<text x="237.2" y="178.7">D2</text>
<text x="244.7" y="175" transform="rotate(-90 244.7 175)">VCC</text>
<text x="247.7" y="176.1">Q1</text>
<text x="247.7" y="178.7">Q2</text>
<text x="74.7" y="182.5">D3</text>
<text x="74.7" y="185">D4</text>
<text x="85.1" y="182.5">Q3</text>
<text x="85.1" y="185">Q4</text>
<text x="237.2" y="181.2">D3</text>
<text x="237.2" y="183.7">D4</text>
<text x="247.7" y="181.2">Q3</text>
<text x="247.7" y="183.7">Q4</text>
<text x="74.7" y="187.6">D5</text>
<text x="74.7" y="190.1">D6</text>
<text x="85.1" y="187.6">Q5</text>
<text x="85.1" y="190.1">Q6</text>
<text x="237.2" y="186.3">D5</text>
<text x="237.2" y="188.8">D6</text>
<text x="237.2" y="191.4">D7</text>
<text x="247.7" y="186.3">Q5</text>
<text x="247.7" y="188.8">Q6</text>
<text x="247.7" y="191.4">Q7</text>
<text x="273.1" y="191.7">D913</text>
<text x="289.6" y="191.7">D915</text>
<text x="74.7" y="197.7">CP</text>
<text x="74.7" y="192.6">D7</text>
<text x="85.1" y="192.6">Q7</text>
<text x="110.5" y="193">D909</text>
<text x="110.5" y="195.5">LED</text>
<text x="127" y="193">D911</text>
<text x="127" y="195.5">LED</text>
<text x="237.2" y="196.4">CP</text>
<text x="273.1" y="194.2">LED</text>
<text x="289.6" y="194.2">LED</text>
<text x="74.7" y="200.3">E</text>
<text x="82.1" y="200.9" transform="rotate(-90 82.1 200.9)">GND</text>
<text x="119.4" y="199.3">D910</text>
<text x="119.4" y="201.8">LED</text>
<text x="135.9" y="199.3">D912</text>
<text x="135.9" y="201.8">LED</text>
<text x="237.2" y="199">E</text>
<text x="244.7" y="199.6" transform="rotate(-90 244.7 199.6)">GND</text>
<text x="281.9" y="198">D914</text>
<text x="281.9" y="200.6">LED</text>
<text x="298.5" y="198">D916</text>
<text x="298.5" y="200.6">LED</text>
<text x="262.9" y="209.1">RN902</text>
<text x="100.3" y="210.7">RN902</text>
<text x="100.6" y="213.5">RN902</text>
<text x="116.8" y="214.2">RN902</text>
<text x="241.8" y="215.5">GND</text>
<text x="262.1" y="215">4.7K</text>
<text x="263.4" y="211.4">RN902</text>
<text x="279.2" y="214.5">RN902</text>
<text x="279.9" y="210.9">RN902</text>
<text x="349.3" y="210.4">C901</text>
<text x="349.3" y="213">0.1u</text>
<text x="360.7" y="210.4">C902</text>
<text x="360.7" y="213">0.1u</text>
<text x="372.1" y="210.4">C903</text>
<text x="372.1" y="213">0.1u</text>
<text x="383.5" y="210.4">C904</text>
<text x="383.5" y="213">0.1u</text>
<text x="79.2" y="216.8">GND</text>
<text x="100.6" y="216.3">4.7K</text>
<text x="101.1" y="218.8">4.7K</text>
<text x="116.8" y="216.8">RN902</text>
<text x="116.8" y="219.3">4.7K</text>
<text x="262.9" y="217.3">4.7K</text>
<text x="278.9" y="217.8">4.7K</text>
<text x="279.4" y="220.8">4.7K</text>
<text x="116.8" y="223.4">4.7K</text>
<text x="343.4" y="224.4">GND</text>
<text x="112.3" y="232">GND</text>
<text x="274.8" y="230.7">GND</text>
</g>
</svg>
